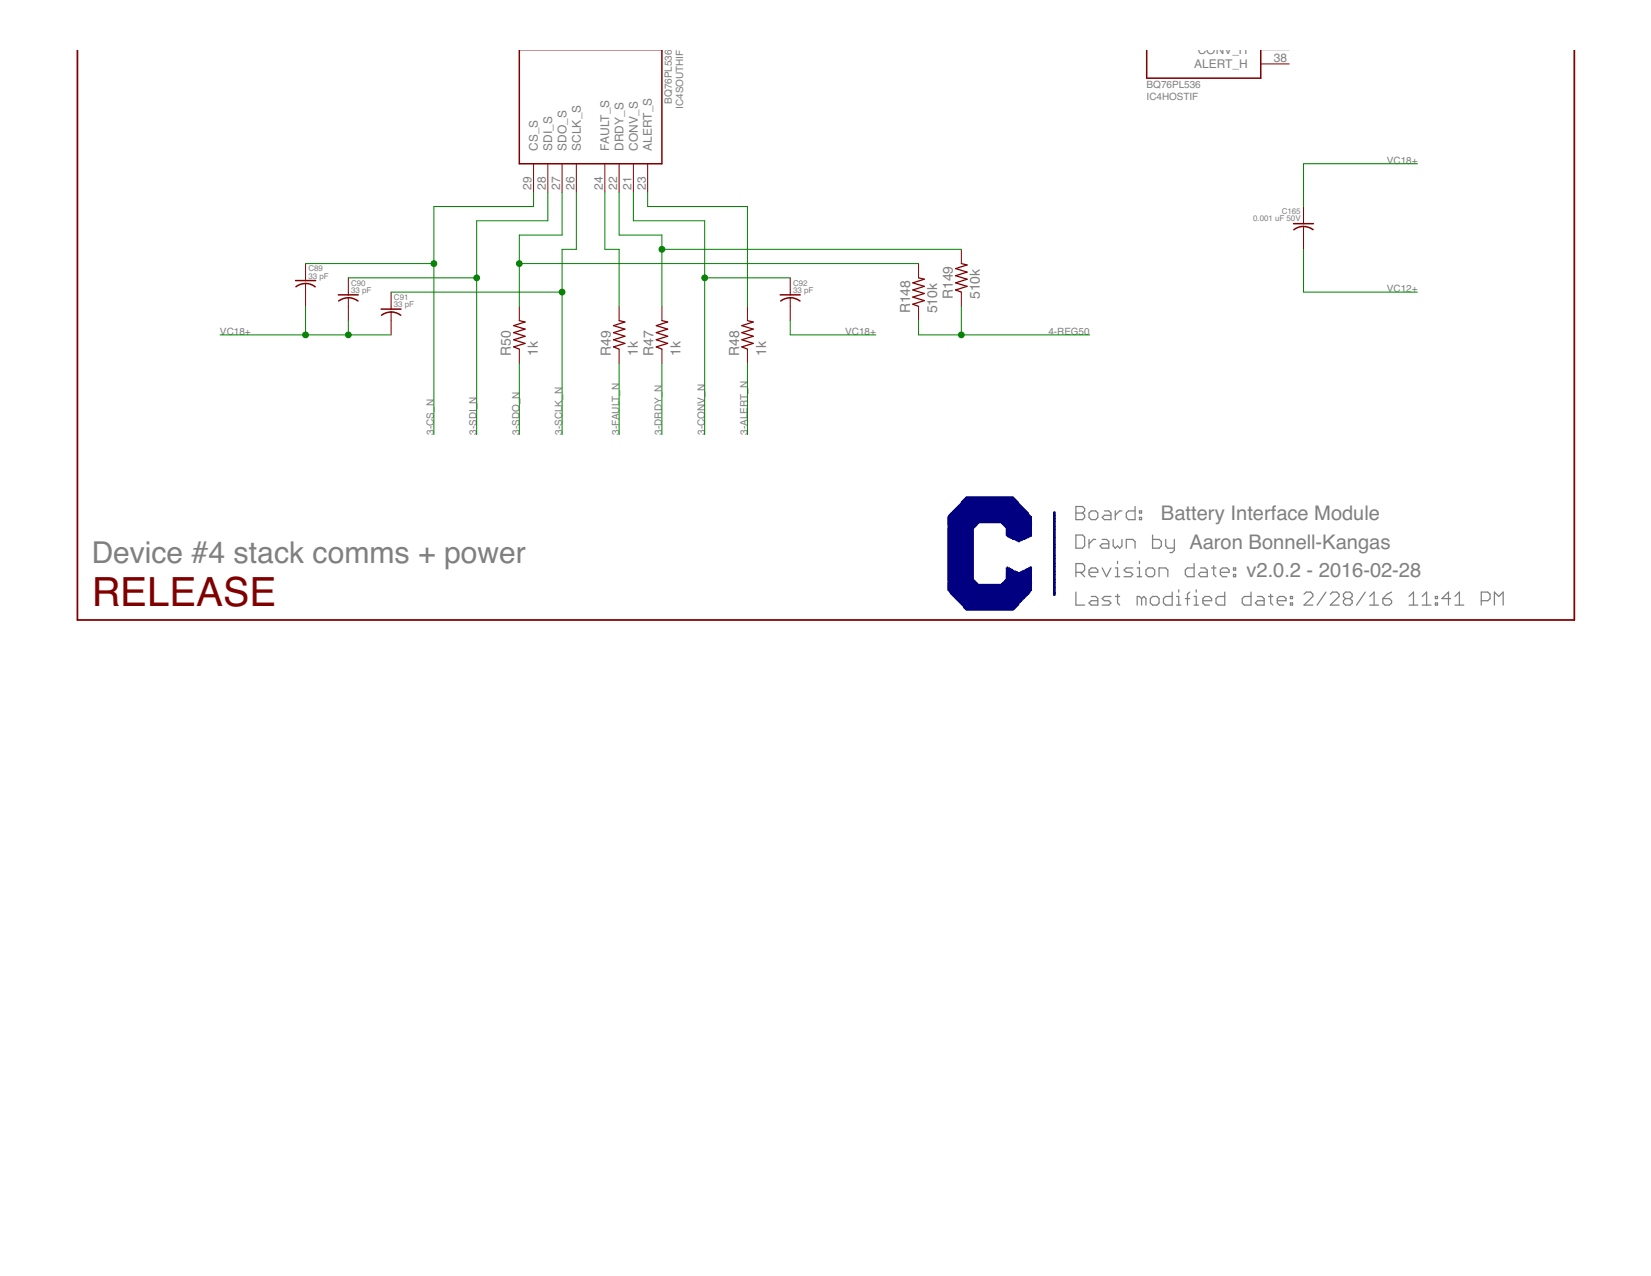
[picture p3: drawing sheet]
<svg xmlns="http://www.w3.org/2000/svg" width="279mm" height="216mm" viewBox="0 0 279 216" stroke-linecap="round" stroke-linejoin="round" font-family="sans-serif">
<g fill="#808080" stroke="#808080" stroke-width=".21">
<path d="M182.1 85.7v2.2z"/>
<path d="M182.1 85.7h1.1z"/>
<path d="M183.2 85.7l.4 .4z"/>
<path d="M183.6 86.1v.3z"/>
<path d="M183.6 86.4l-.4 .4z"/>
<path d="M183.2 86.8l.4 .4z"/>
<path d="M183.6 87.2v.3z"/>
<path d="M183.6 87.5l-.4 .4z"/>
<path d="M182.1 87.9h1.1z"/>
<path d="M182.1 86.8h1.1z"/>
<path d="M184.7 87.9h.7z"/>
<path d="M185.8 87.5l-.4 .4z"/>
<path d="M185.8 86.8v.7z"/>
<path d="M185.4 86.4l.4 .4z"/>
<path d="M184.7 86.4h.7z"/>
<path d="M184.3 86.8l.4-.4z"/>
<path d="M184.3 86.8v.7z"/>
<path d="M184.3 87.5l.4 .4z"/>
<path d="M186.9 86.4h.7z"/>
<path d="M187.6 86.4l.4 .4z"/>
<path d="M188 86.8v1.1z"/>
<path d="M186.9 87.9h1.1z"/>
<path d="M186.5 87.5l.4 .4z"/>
<path d="M186.5 87.5l.4-.3z"/>
<path d="M186.9 87.2h1.1z"/>
<path d="M188.7 86.4v1.5z"/>
<path d="M188.7 87.2l.8-.8z"/>
<path d="M189.5 86.4h.4z"/>
<path d="M192.1 85.7v2.2z"/>
<path d="M191 87.9h1.1z"/>
<path d="M190.6 87.5l.4 .4z"/>
<path d="M190.6 86.8v.7z"/>
<path d="M190.6 86.8l.4-.4z"/>
<path d="M191 86.4h1.1z"/>
<path d="M192.8 86.4h.4z"/>
<path d="M193.2 86.4v.4z"/>
<path d="M192.8 86.8h.4z"/>
<path d="M192.8 86.4v.4z"/>
<path d="M192.8 87.5h.4z"/>
<path d="M193.2 87.5v.4z"/>
<path d="M192.8 87.9h.4z"/>
<path d="M192.8 87.5v.4z"/>
<path d="M182.1 95.4v2.2z"/>
<path d="M182.1 95.4h1.1z"/>
<path d="M183.2 95.4l.4 .3z"/>
<path d="M183.6 95.7v.8z"/>
<path d="M183.6 96.5l-.4 .3z"/>
<path d="M182.1 96.8h1.1z"/>
<path d="M182.8 96.8l.8 .8z"/>
<path d="M184.7 97.6h.7z"/>
<path d="M184.3 97.2l.4 .4z"/>
<path d="M184.3 96.5v.7z"/>
<path d="M184.3 96.5l.4-.4z"/>
<path d="M184.7 96.1h.7z"/>
<path d="M185.4 96.1l.4 .4z"/>
<path d="M185.8 96.5v.3z"/>
<path d="M184.3 96.8h1.5z"/>
<path d="M186.5 96.1l.8 1.5z"/>
<path d="M188 96.1l-.7 1.5z"/>
<path d="M188.7 96.1h.4z"/>
<path d="M189.1 96.1v1.5z"/>
<path d="M188.7 97.6h.8z"/>
<path d="M189.1 95v.4z"/>
<path d="M190.2 97.6h1.1z"/>
<path d="M191.7 97.2l-.4 .4z"/>
<path d="M191.3 96.8l.4 .4z"/>
<path d="M190.6 96.8h.7z"/>
<path d="M190.2 96.5l.4 .3z"/>
<path d="M190.2 96.5l.4-.4z"/>
<path d="M190.6 96.1h1.1z"/>
<path d="M192.4 96.1h.4z"/>
<path d="M192.8 96.1v1.5z"/>
<path d="M192.4 97.6h.8z"/>
<path d="M192.8 95v.4z"/>
<path d="M194.3 97.6h.8z"/>
<path d="M195.4 97.2l-.3 .4z"/>
<path d="M195.4 96.5v.7z"/>
<path d="M195.1 96.1l.3 .4z"/>
<path d="M194.3 96.1h.8z"/>
<path d="M193.9 96.5l.4-.4z"/>
<path d="M193.9 96.5v.7z"/>
<path d="M193.9 97.2l.4 .4z"/>
<path d="M196.2 96.1v1.5z"/>
<path d="M196.2 96.1h1.1z"/>
<path d="M197.3 96.1l.3 .4z"/>
<path d="M197.6 96.5v1.1z"/>
<path d="M202.1 95.4v2.2z"/>
<path d="M201 97.6h1.1z"/>
<path d="M200.6 97.2l.4 .4z"/>
<path d="M200.6 96.5v.7z"/>
<path d="M200.6 96.5l.4-.4z"/>
<path d="M201 96.1h1.1z"/>
<path d="M203.2 96.1h.7z"/>
<path d="M203.9 96.1l.4 .4z"/>
<path d="M204.3 96.5v1.1z"/>
<path d="M203.2 97.6h1.1z"/>
<path d="M202.8 97.2l.4 .4z"/>
<path d="M202.8 97.2l.4-.4z"/>
<path d="M203.2 96.8h1.1z"/>
<path d="M205.4 95.7v1.5z"/>
<path d="M205.4 97.2l.4 .4z"/>
<path d="M205 96.1h.8z"/>
<path d="M206.9 97.6h.7z"/>
<path d="M206.5 97.2l.4 .4z"/>
<path d="M206.5 96.5v.7z"/>
<path d="M206.5 96.5l.4-.4z"/>
<path d="M206.9 96.1h.7z"/>
<path d="M207.6 96.1l.4 .4z"/>
<path d="M208 96.5v.3z"/>
<path d="M206.5 96.8h1.5z"/>
<path d="M208.7 96.1h.4z"/>
<path d="M209.1 96.1v.4z"/>
<path d="M208.7 96.5h.4z"/>
<path d="M208.7 96.1v.4z"/>
<path d="M208.7 97.2h.4z"/>
<path d="M209.1 97.2v.4z"/>
<path d="M208.7 97.6h.4z"/>
<path d="M208.7 97.2v.4z"/>
<path d="M182.1 100.2v2.2z"/>
<path d="M182.1 102.4h1.5z"/>
<path d="M184.7 100.9h.7z"/>
<path d="M185.4 100.9l.4 .4z"/>
<path d="M185.8 101.3v1.1z"/>
<path d="M184.7 102.4h1.1z"/>
<path d="M184.3 102l.4 .4z"/>
<path d="M184.7 101.6l-.4 .4z"/>
<path d="M184.7 101.6h1.1z"/>
<path d="M186.5 102.4h1.1z"/>
<path d="M188 102l-.4 .4z"/>
<path d="M187.6 101.6l.4 .4z"/>
<path d="M186.9 101.6h.7z"/>
<path d="M186.5 101.3l.4 .3z"/>
<path d="M186.5 101.3l.4-.4z"/>
<path d="M186.9 100.9h1.1z"/>
<path d="M189.1 100.5v1.5z"/>
<path d="M189.1 102l.4 .4z"/>
<path d="M188.7 100.9h.8z"/>
<path d="M192.4 100.9v1.5z"/>
<path d="M192.4 100.9h.4z"/>
<path d="M192.8 100.9l.4 .4z"/>
<path d="M193.2 101.3v1.1z"/>
<path d="M193.2 101.3l.4-.4z"/>
<path d="M193.6 100.9l.3 .4z"/>
<path d="M193.9 101.3v1.1z"/>
<path d="M195.1 102.4h.7z"/>
<path d="M195.8 102.4l.4-.4z"/>
<path d="M196.2 101.3v.7z"/>
<path d="M195.8 100.9l.4 .4z"/>
<path d="M195.1 100.9h.7z"/>
<path d="M194.7 101.3l.4-.4z"/>
<path d="M194.7 101.3v.7z"/>
<path d="M194.7 102l.4 .4z"/>
<path d="M198.4 100.2v2.2z"/>
<path d="M197.3 102.4h1.1z"/>
<path d="M196.9 102l.4 .4z"/>
<path d="M196.9 101.3v.7z"/>
<path d="M196.9 101.3l.4-.4z"/>
<path d="M197.3 100.9h1.1z"/>
<path d="M199.1 100.9h.4z"/>
<path d="M199.5 100.9v1.5z"/>
<path d="M199.1 102.4h.8z"/>
<path d="M199.5 99.8v.4z"/>
<path d="M201 100.5v1.9z"/>
<path d="M201 100.5l.3-.3z"/>
<path d="M200.6 101.3h.7z"/>
<path d="M202.1 100.9h.3z"/>
<path d="M202.4 100.9v1.5z"/>
<path d="M202.1 102.4h.7z"/>
<path d="M202.4 99.8v.4z"/>
<path d="M203.9 102.4h.8z"/>
<path d="M203.6 102l.3 .4z"/>
<path d="M203.6 101.3v.7z"/>
<path d="M203.6 101.3l.3-.4z"/>
<path d="M203.9 100.9h.8z"/>
<path d="M204.7 100.9l.3 .4z"/>
<path d="M205 101.3v.3z"/>
<path d="M203.6 101.6h1.4z"/>
<path d="M207.3 100.2v2.2z"/>
<path d="M206.1 102.4h1.2z"/>
<path d="M205.8 102l.3 .4z"/>
<path d="M205.8 101.3v.7z"/>
<path d="M205.8 101.3l.3-.4z"/>
<path d="M206.1 100.9h1.2z"/>
<path d="M211.7 100.2v2.2z"/>
<path d="M210.6 102.4h1.1z"/>
<path d="M210.2 102l.4 .4z"/>
<path d="M210.2 101.3v.7z"/>
<path d="M210.2 101.3l.4-.4z"/>
<path d="M210.6 100.9h1.1z"/>
<path d="M212.8 100.9h.8z"/>
<path d="M213.6 100.9l.3 .4z"/>
<path d="M213.9 101.3v1.1z"/>
<path d="M212.8 102.4h1.1z"/>
<path d="M212.4 102l.4 .4z"/>
<path d="M212.8 101.6l-.4 .4z"/>
<path d="M212.8 101.6h1.1z"/>
<path d="M215 100.5v1.5z"/>
<path d="M215 102l.4 .4z"/>
<path d="M214.7 100.9h.7z"/>
<path d="M216.5 102.4h.8z"/>
<path d="M216.2 102l.3 .4z"/>
<path d="M216.2 101.3v.7z"/>
<path d="M216.2 101.3l.3-.4z"/>
<path d="M216.5 100.9h.8z"/>
<path d="M217.3 100.9l.3 .4z"/>
<path d="M217.6 101.3v.3z"/>
<path d="M216.2 101.6h1.4z"/>
<path d="M218.4 100.9h.3z"/>
<path d="M218.7 100.9v.4z"/>
<path d="M218.4 101.3h.3z"/>
<path d="M218.4 100.9v.4z"/>
<path d="M218.4 102h.3z"/>
<path d="M218.7 102v.4z"/>
<path d="M218.4 102.4h.3z"/>
<path d="M218.4 102v.4z"/>
<path d="M220.7 102.4h1.5z"/>
<path d="M220.7 102.4l1.5-1.5z"/>
<path d="M222.2 100.5v.4z"/>
<path d="M221.8 100.2l.4 .3z"/>
<path d="M221.1 100.2h.7z"/>
<path d="M220.7 100.5l.4-.3z"/>
<path d="M224.4 100.2l-1.5 2.2z"/>
<path d="M225.1 102.4h1.5z"/>
<path d="M225.1 102.4l1.5-1.5z"/>
<path d="M226.6 100.5v.4z"/>
<path d="M226.2 100.2l.4 .3z"/>
<path d="M225.5 100.2h.7z"/>
<path d="M225.5 100.2l-.4 .3z"/>
<path d="M227.4 100.5l.3-.3z"/>
<path d="M227.7 100.2h.8z"/>
<path d="M228.5 100.2l.3 .3z"/>
<path d="M228.8 100.5v.4z"/>
<path d="M228.5 101.3l.3-.4z"/>
<path d="M228.5 101.3l.3 .3z"/>
<path d="M228.8 101.6v.4z"/>
<path d="M228.5 102.4l.3-.4z"/>
<path d="M227.7 102.4h.8z"/>
<path d="M227.4 102l.3 .4z"/>
<path d="M227.4 101.6v.4z"/>
<path d="M227.4 101.6l.3-.3z"/>
<path d="M227.4 100.9l.3 .4z"/>
<path d="M227.4 100.5v.4z"/>
<path d="M227.7 101.3h.8z"/>
<path d="M231.1 100.2l-1.5 2.2z"/>
<path d="M232.5 100.2l-.7 .7z"/>
<path d="M232.5 100.2v2.2z"/>
<path d="M231.8 102.4h1.5z"/>
<path d="M234.8 100.5l.7-.3z"/>
<path d="M234.8 100.5l-.8 .8z"/>
<path d="M234 101.3v.7z"/>
<path d="M234 102l.4 .4z"/>
<path d="M234.4 102.4h.7z"/>
<path d="M235.1 102.4l.4-.4z"/>
<path d="M235.5 101.6v.4z"/>
<path d="M235.1 101.3l.4 .3z"/>
<path d="M234 101.3h1.1z"/>
<path d="M239.2 100.2l-.7 .7z"/>
<path d="M239.2 100.2v2.2z"/>
<path d="M238.5 102.4h1.4z"/>
<path d="M241.4 100.2l-.7 .7z"/>
<path d="M241.4 100.2v2.2z"/>
<path d="M240.7 102.4h1.5z"/>
<path d="M242.9 100.9h.4z"/>
<path d="M243.3 100.9v.4z"/>
<path d="M242.9 101.3h.4z"/>
<path d="M242.9 100.9v.4z"/>
<path d="M242.9 102h.4z"/>
<path d="M243.3 102v.4z"/>
<path d="M242.9 102.4h.4z"/>
<path d="M242.9 102v.4z"/>
<path d="M245.1 100.2v2.2z"/>
<path d="M244 101.3l1.1-1.1z"/>
<path d="M244 101.3h1.5z"/>
<path d="M246.2 100.9l.8-.7z"/>
<path d="M247 100.2v2.2z"/>
<path d="M246.2 102.4h1.5z"/>
<path d="M250.7 100.2v2.2z"/>
<path d="M250.7 100.2h1.1z"/>
<path d="M251.8 100.2l.4 .3z"/>
<path d="M252.2 100.5v.8z"/>
<path d="M251.8 101.6l.4-.3z"/>
<path d="M250.7 101.6h1.1z"/>
<path d="M252.9 100.2v2.2z"/>
<path d="M252.9 100.2l.7 .7z"/>
<path d="M253.6 100.9l.8-.7z"/>
<path d="M254.4 100.2v2.2z"/>
<path d="M182.1 90.5v2.3z"/>
<path d="M182.1 92.8h1.1z"/>
<path d="M183.6 92.4l-.4 .4z"/>
<path d="M183.6 90.9v1.5z"/>
<path d="M183.2 90.5l.4 .4z"/>
<path d="M182.1 90.5h1.1z"/>
<path d="M184.3 91.3v1.5z"/>
<path d="M184.3 92l.7-.7z"/>
<path d="M185 91.3h.4z"/>
<path d="M186.5 91.3h.8z"/>
<path d="M187.3 91.3l.3 .3z"/>
<path d="M187.6 91.6v1.2z"/>
<path d="M186.5 92.8h1.1z"/>
<path d="M186.2 92.4l.3 .4z"/>
<path d="M186.2 92.4l.3-.4z"/>
<path d="M186.5 92h1.1z"/>
<path d="M188.4 91.3v1.1z"/>
<path d="M188.4 92.4l.3 .4z"/>
<path d="M189.1 92.4l-.4 .4z"/>
<path d="M189.1 92.4l.4 .4z"/>
<path d="M189.5 92.8l.4-.4z"/>
<path d="M189.9 91.3v1.1z"/>
<path d="M190.6 91.3v1.5z"/>
<path d="M190.6 91.3h1.1z"/>
<path d="M191.7 91.3l.4 .3z"/>
<path d="M192.1 91.6v1.2z"/>
<path d="M195.1 90.5v2.3z"/>
<path d="M195.1 92.8h1.1z"/>
<path d="M196.2 92.8l.3-.4z"/>
<path d="M196.5 91.6v.8z"/>
<path d="M196.2 91.3l.3 .3z"/>
<path d="M195.1 91.3h1.1z"/>
<path d="M197.3 91.3v1.1z"/>
<path d="M197.3 92.4l.3 .4z"/>
<path d="M197.6 92.8h1.1z"/>
<path d="M198.7 91.3v1.8z"/>
<path d="M198.7 93.1l-.3 .4z"/>
<path d="M198 93.5h.4z"/>
</g>
<g fill="#800000" stroke="#800000" stroke-width=".17">
<path d="M213.4 10.8h4.8z"/>
<path d="M107.2 27.7v4.8z"/>
<path d="M104.8 27.7v4.8z"/>
<path d="M102.4 27.7v4.8z"/>
<path d="M97.5 27.7v4.8z"/>
<path d="M95.1 27.7v4.8z"/>
<path d="M92.7 27.7v4.8z"/>
<path d="M90.3 27.7v4.8z"/>
<path d="M109.6 27.7v4.8z"/>
<path d="M51.7 48v1.4z"/>
<path d="M51.7 44.6v2.4z"/>
<path d="M51.7 49.4v2.4z"/>
<path d="M51.7 47v.5z"/>
<path d="M58.9 50.4v1.4z"/>
<path d="M58.9 47v2.4z"/>
<path d="M58.9 51.8v2.5z"/>
<path d="M58.9 49.4v.5z"/>
<path d="M66.2 52.8v1.5z"/>
<path d="M66.2 49.4v2.4z"/>
<path d="M66.2 54.3v2.4z"/>
<path d="M66.2 51.8v.5z"/>
<path d="M133.7 50.4v1.4z"/>
<path d="M133.7 47v2.4z"/>
<path d="M133.7 51.8v2.5z"/>
<path d="M133.7 49.4v.5z"/>
<path d="M220.6 38.3v1.5z"/>
<path d="M220.6 34.9v2.5z"/>
<path d="M220.6 39.8v2.4z"/>
<path d="M220.6 37.4v.4z"/>
<path d="M155.4 44.6v2.4z"/>
<path d="M155.4 51.8v2.5z"/>
<path d="M162.7 42.2v2.4z"/>
<path d="M162.7 49.4v2.4z"/>
<path d="M112 51.8v2.5z"/>
<path d="M112 59.1v2.4z"/>
<path d="M126.5 51.8v2.5z"/>
<path d="M126.5 59.1v2.4z"/>
<path d="M104.8 51.8v2.5z"/>
<path d="M104.8 59.1v2.4z"/>
<path d="M87.9 51.8v2.5z"/>
<path d="M87.9 59.1v2.4z"/>
</g>
<g fill="#800000" stroke="#800000" stroke-width=".25">
<path d="M194.1 13.2h19.3z"/>
<path d="M213.4 8.5v4.7z"/>
<path d="M194.1 8.5v4.7z"/>
<path d="M112 8.5v19.2z"/>
<path d="M87.9 27.7h24.1z"/>
<path d="M87.9 8.5v19.2z"/>
<path d="M50 47.5h1.7z"/>
<path d="M51.7 47.5h1.7z"/>
<path d="M57.3 49.9h1.6z"/>
<path d="M58.9 49.9h1.7z"/>
<path d="M64.5 52.3h1.7z"/>
<path d="M66.2 52.3h1.7z"/>
<path d="M132 49.9h1.7z"/>
<path d="M133.7 49.9h1.7z"/>
<path d="M220.6 37.8h1.7z"/>
<path d="M218.9 37.8h1.7z"/>
</g>
<path d="M222.2 38.9a2.65 2.65 0 0 0-3.3 0M50.1 48.5a2.65 2.65 0 0 1 3.2 0M57.3 50.9a2.69 2.69 0 0 1 3.3 0M64.6 53.3a2.69 2.69 0 0 1 3.2 0M132.1 50.9a2.69 2.69 0 0 1 3.3 0" fill="none" stroke="#800000" stroke-width=".25"/>
<g fill="#800000" stroke="#800000" stroke-width=".21">
<path d="M154.5 51.5l.9 .3z"/>
<path d="M154.5 51.5l1.9-.6z"/>
<path d="M154.5 50.3l1.9 .6z"/>
<path d="M154.5 50.3l1.9-.6z"/>
<path d="M154.5 49.1l1.9 .6z"/>
<path d="M154.5 49.1l1.9-.6z"/>
<path d="M154.5 47.9l1.9 .6z"/>
<path d="M154.5 47.9l1.9-.7z"/>
<path d="M155.4 47l1 .2z"/>
<path d="M161.7 49.1l1 .3z"/>
<path d="M161.7 49.1l2-.6z"/>
<path d="M161.7 47.9l2 .6z"/>
<path d="M161.7 47.9l2-.7z"/>
<path d="M161.7 46.7l2 .5z"/>
<path d="M161.7 46.7l2-.7z"/>
<path d="M161.7 45.4l2 .6z"/>
<path d="M161.7 45.4l2-.6z"/>
<path d="M162.7 44.6l1 .2z"/>
<path d="M111.1 58.7l.9 .4z"/>
<path d="M111.1 58.7l1.9-.6z"/>
<path d="M111.1 57.5l1.9 .6z"/>
<path d="M111.1 57.5l1.9-.6z"/>
<path d="M111.1 56.3l1.9 .6z"/>
<path d="M111.1 56.3l1.9-.6z"/>
<path d="M111.1 55.1l1.9 .6z"/>
<path d="M111.1 55.1l1.9-.6z"/>
<path d="M112 54.3l1 .2z"/>
<path d="M125.5 58.7l1 .4z"/>
<path d="M125.5 58.7l2-.6z"/>
<path d="M125.5 57.5l2 .6z"/>
<path d="M125.5 57.5l2-.6z"/>
<path d="M125.5 56.3l2 .6z"/>
<path d="M125.5 56.3l2-.6z"/>
<path d="M125.5 55.1l2 .6z"/>
<path d="M125.5 55.1l2-.6z"/>
<path d="M126.5 54.3l1 .2z"/>
<path d="M103.8 58.7l1 .4z"/>
<path d="M103.8 58.7l1.9-.6z"/>
<path d="M103.8 57.5l1.9 .6z"/>
<path d="M103.8 57.5l1.9-.6z"/>
<path d="M103.8 56.3l1.9 .6z"/>
<path d="M103.8 56.3l1.9-.6z"/>
<path d="M103.8 55.1l1.9 .6z"/>
<path d="M103.8 55.1l1.9-.6z"/>
<path d="M104.8 54.3l.9 .2z"/>
<path d="M86.9 58.7l1 .4z"/>
<path d="M86.9 58.7l2-.6z"/>
<path d="M86.9 57.5l2 .6z"/>
<path d="M86.9 57.5l2-.6z"/>
<path d="M86.9 56.3l2 .6z"/>
<path d="M86.9 56.3l2-.6z"/>
<path d="M86.9 55.1l2 .6z"/>
<path d="M86.9 55.1l2-.6z"/>
<path d="M87.9 54.3l1 .2z"/>
</g>
<g fill="#800000" stroke="#800000" stroke-width=".3">
<path d="M13.1 8.5v96.4z"/>
<path d="M13.1 104.9h253.3z"/>
<path d="M266.4 8.5v96.4z"/>
</g>
<g fill="#008000" stroke="#008000" stroke-width=".17">
<path d="M102.4 32.5v9.7z"/>
<path d="M102.4 42.2h2.4z"/>
<path d="M104.8 42.2v9.6z"/>
<path d="M97.5 32.5v9.7z"/>
<path d="M95.1 42.2h2.4z"/>
<path d="M95.1 42.2v7.2z"/>
<path d="M66.2 49.4h28.9z"/>
<path d="M95.1 49.4v24.1z"/>
<path d="M109.6 32.5v2.4z"/>
<path d="M109.6 34.9h16.9z"/>
<path d="M126.5 34.9v16.9z"/>
<path d="M107.2 32.5v4.9z"/>
<path d="M107.2 37.4h12.1z"/>
<path d="M119.3 37.4v9.6z"/>
<path d="M119.3 47h14.4z"/>
<path d="M119.3 47v26.5z"/>
<path d="M104.8 32.5v7.3z"/>
<path d="M104.8 39.8h7.2z"/>
<path d="M112 39.8v2.4z"/>
<path d="M112 42.2v9.6z"/>
<path d="M112 42.2h50.7z"/>
<path d="M95.1 32.5v7.3z"/>
<path d="M87.9 39.8h7.2z"/>
<path d="M87.9 39.8v4.8z"/>
<path d="M87.9 44.6v7.2z"/>
<path d="M87.9 44.6h67.5z"/>
<path d="M92.7 32.5v4.9z"/>
<path d="M80.7 37.4h12z"/>
<path d="M80.7 37.4v9.6z"/>
<path d="M58.9 47h21.8z"/>
<path d="M80.7 47v26.5z"/>
<path d="M90.3 32.5v2.4z"/>
<path d="M73.4 34.9h16.9z"/>
<path d="M73.4 34.9v9.7z"/>
<path d="M51.7 44.6h21.7z"/>
<path d="M73.4 44.6v28.9z"/>
<path d="M126.5 61.5v12z"/>
<path d="M112 61.5v12z"/>
<path d="M104.8 61.5v12z"/>
<path d="M87.9 61.5v12z"/>
<path d="M155.4 54.3v2.4z"/>
<path d="M155.4 56.7h7.3z"/>
<path d="M162.7 56.7h21.7z"/>
<path d="M162.7 51.8v4.9z"/>
<path d="M220.6 27.7v7.2z"/>
<path d="M220.6 27.7h19.3z"/>
<path d="M58.9 56.7h7.3z"/>
<path d="M51.7 56.7h7.2z"/>
<path d="M37.2 56.7h14.5z"/>
<path d="M51.7 51.8v4.9z"/>
<path d="M58.9 54.3v2.4z"/>
<path d="M133.7 54.3v2.4z"/>
<path d="M133.7 56.7h14.5z"/>
<path d="M220.6 42.2v7.2z"/>
<path d="M220.6 49.4h19.3z"/>
<circle cx="95.1" cy="49.4" r=".49"/>
<circle cx="119.3" cy="47" r=".49"/>
<circle cx="112" cy="42.2" r=".49"/>
<circle cx="87.9" cy="44.6" r=".49"/>
<circle cx="80.7" cy="47" r=".49"/>
<circle cx="73.4" cy="44.6" r=".49"/>
<circle cx="162.7" cy="56.7" r=".49"/>
<circle cx="51.7" cy="56.7" r=".49"/>
<circle cx="58.9" cy="56.7" r=".49"/>
</g>
<g fill="#000080" stroke="#000080" stroke-width=".17">
<path d="M163.5 103.1h8v.2h-8z"/>
<path d="M163.4 103h8.2v.1h-8.2z"/>
<path d="M163.2 102.9h8.6v.1h-8.6z"/>
<path d="M163.1 102.7h8.8v.2h-8.8z"/>
<path d="M163.1 102.6h8.9v.1h-8.9z"/>
<path d="M163 102.5h9.1v.1h-9.1z"/>
<path d="M162.8 102.3h9.5v.2h-9.5z"/>
<path d="M162.7 102.2h9.7v.1h-9.7z"/>
<path d="M162.6 102.1h9.8v.1h-9.8z"/>
<path d="M162.4 101.9h10.2v.2h-10.2z"/>
<path d="M162.3 101.8h10.4v.1h-10.4z"/>
<path d="M162.2 101.7h10.6v.1h-10.6z"/>
<path d="M162 101.5h11v.2h-11z"/>
<path d="M161.9 101.4h11.2v.1h-11.2z"/>
<path d="M161.8 101.3h11.4v.1h-11.4z"/>
<path d="M161.6 101.1h11.8v.2h-11.8z"/>
<path d="M161.5 101h12v.1h-12z"/>
<path d="M161.4 100.9h12.2v.1h-12.2z"/>
<path d="M161.2 100.7h12.6v.2h-12.6z"/>
<path d="M161.1 100.6h12.8v.1h-12.8z"/>
<path d="M178.3 100.6h.3v.1h-.3z"/>
<path d="M161 100.5h13v.1h-13z"/>
<path d="M178.3 100.5h.3v.1h-.3z"/>
<path d="M160.8 100.3h13.4v.2h-13.4z"/>
<path d="M178.3 100.3h.3v.2h-.3z"/>
<path d="M160.8 100.2h13.5v.1h-13.5z"/>
<path d="M178.3 100.2h.3v.1h-.3z"/>
<path d="M160.7 100.1h13.6v.1h-13.6z"/>
<path d="M178.3 100.1h.3v.1h-.3z"/>
<path d="M160.6 99.9h13.8v.2h-13.8z"/>
<path d="M178.3 99.9h.3v.2h-.3z"/>
<path d="M160.4 99.8h14.2v.1h-14.2z"/>
<path d="M178.3 99.8h.3v.1h-.3z"/>
<path d="M160.4 99.7h14.2v.1h-14.2z"/>
<path d="M178.3 99.7h.3v.1h-.3z"/>
<path d="M160.4 99.5h14.2v.2h-14.2z"/>
<path d="M178.3 99.5h.3v.2h-.3z"/>
<path d="M160.4 99.4h14.2v.1h-14.2z"/>
<path d="M178.3 99.4h.3v.1h-.3z"/>
<path d="M160.4 99.3h14.2v.1h-14.2z"/>
<path d="M178.3 99.3h.3v.1h-.3z"/>
<path d="M160.4 99.1h14.2v.2h-14.2z"/>
<path d="M178.3 99.1h.3v.2h-.3z"/>
<path d="M160.4 99h14.2v.1h-14.2z"/>
<path d="M178.3 99h.3v.1h-.3z"/>
<path d="M160.4 98.9h14.2v.1h-14.2z"/>
<path d="M178.3 98.9h.3v.1h-.3z"/>
<path d="M160.4 98.7h5.1v.2h-5.1z"/>
<path d="M169.5 98.7h5.1v.2h-5.1z"/>
<path d="M178.3 98.7h.3v.2h-.3z"/>
<path d="M160.4 98.6h5v.1h-5z"/>
<path d="M169.6 98.6h5v.1h-5z"/>
<path d="M178.3 98.6h.3v.1h-.3z"/>
<path d="M160.4 98.5h4.8v.1h-4.8z"/>
<path d="M169.8 98.5h4.8v.1h-4.8z"/>
<path d="M178.3 98.5h.3v.1h-.3z"/>
<path d="M160.4 98.3h4.7v.2h-4.7z"/>
<path d="M169.9 98.3h4.7v.2h-4.7z"/>
<path d="M178.3 98.3h.3v.2h-.3z"/>
<path d="M160.4 98.2h4.6v.1h-4.6z"/>
<path d="M170 98.2h4.6v.1h-4.6z"/>
<path d="M178.3 98.2h.3v.1h-.3z"/>
<path d="M160.4 98.1h4.4v.1h-4.4z"/>
<path d="M170.2 98.1h4.4v.1h-4.4z"/>
<path d="M178.3 98.1h.3v.1h-.3z"/>
<path d="M160.4 97.9h4.3v.2h-4.3z"/>
<path d="M170.3 97.9h4.3v.2h-4.3z"/>
<path d="M178.3 97.9h.3v.2h-.3z"/>
<path d="M160.4 97.8h4.3v.1h-4.3z"/>
<path d="M170.3 97.8h4.3v.1h-4.3z"/>
<path d="M178.3 97.8h.3v.1h-.3z"/>
<path d="M160.4 97.7h4.3v.1h-4.3z"/>
<path d="M170.3 97.7h4.3v.1h-4.3z"/>
<path d="M178.3 97.7h.3v.1h-.3z"/>
<path d="M160.4 97.5h4.3v.2h-4.3z"/>
<path d="M170.3 97.5h4.3v.2h-4.3z"/>
<path d="M178.3 97.5h.3v.2h-.3z"/>
<path d="M160.4 97.4h4.3v.1h-4.3z"/>
<path d="M170.3 97.4h4.3v.1h-4.3z"/>
<path d="M178.3 97.4h.3v.1h-.3z"/>
<path d="M160.4 97.3h4.3v.1h-4.3z"/>
<path d="M170.3 97.3h4.3v.1h-4.3z"/>
<path d="M178.3 97.3h.3v.1h-.3z"/>
<path d="M160.4 97.1h4.3v.2h-4.3z"/>
<path d="M170.3 97.1h4.3v.2h-4.3z"/>
<path d="M178.3 97.1h.3v.2h-.3z"/>
<path d="M160.4 97h4.3v.1h-4.3z"/>
<path d="M170.3 97h4.3v.1h-4.3z"/>
<path d="M178.3 97h.3v.1h-.3z"/>
<path d="M160.4 96.9h4.3v.1h-4.3z"/>
<path d="M170.3 96.9h4.3v.1h-4.3z"/>
<path d="M178.3 96.9h.3v.1h-.3z"/>
<path d="M160.4 96.7h4.3v.2h-4.3z"/>
<path d="M170.3 96.7h1.9v.2h-1.9z"/>
<path d="M172.7 96.7h1.9v.2h-1.9z"/>
<path d="M178.3 96.7h.3v.2h-.3z"/>
<path d="M160.4 96.6h4.3v.1h-4.3z"/>
<path d="M170.3 96.6h1.6v.1h-1.6z"/>
<path d="M173 96.6h1.6v.1h-1.6z"/>
<path d="M178.3 96.6h.3v.1h-.3z"/>
<path d="M160.4 96.5h4.3v.1h-4.3z"/>
<path d="M170.3 96.5h1.2v.1h-1.2z"/>
<path d="M173.2 96.5h1.4v.1h-1.4z"/>
<path d="M178.3 96.5h.3v.1h-.3z"/>
<path d="M160.4 96.3h4.3v.2h-4.3z"/>
<path d="M170.3 96.3h1.1v.2h-1.1z"/>
<path d="M173.5 96.3h1.1v.2h-1.1z"/>
<path d="M178.3 96.3h.3v.2h-.3z"/>
<path d="M160.4 96.2h4.3v.1h-4.3z"/>
<path d="M170.3 96.2h.8v.1h-.8z"/>
<path d="M173.8 96.2h.8v.1h-.8z"/>
<path d="M178.3 96.2h.3v.1h-.3z"/>
<path d="M160.4 96.1h4.3v.1h-4.3z"/>
<path d="M170.3 96.1h.5v.1h-.5z"/>
<path d="M174 96.1h.6v.1h-.6z"/>
<path d="M178.3 96.1h.3v.1h-.3z"/>
<path d="M160.4 95.9h4.3v.2h-4.3z"/>
<path d="M170.4 95.9h.2v.2h-.2z"/>
<path d="M174.3 95.9h.3v.2h-.3z"/>
<path d="M178.3 95.9h.3v.2h-.3z"/>
<path d="M160.4 95.8h4.3v.1h-4.3z"/>
<path d="M178.3 95.8h.3v.1h-.3z"/>
<path d="M160.4 95.7h4.3v.1h-4.3z"/>
<path d="M178.3 95.7h.3v.1h-.3z"/>
<path d="M160.4 95.5h4.3v.2h-4.3z"/>
<path d="M178.3 95.5h.3v.2h-.3z"/>
<path d="M160.4 95.4h4.3v.1h-4.3z"/>
<path d="M178.3 95.4h.3v.1h-.3z"/>
<path d="M160.4 95.3h4.3v.1h-4.3z"/>
<path d="M178.3 95.3h.3v.1h-.3z"/>
<path d="M160.4 95.1h4.3v.2h-4.3z"/>
<path d="M178.3 95.1h.3v.2h-.3z"/>
<path d="M160.4 95h4.3v.1h-4.3z"/>
<path d="M178.3 95h.3v.1h-.3z"/>
<path d="M160.4 94.9h4.3v.1h-4.3z"/>
<path d="M178.3 94.9h.3v.1h-.3z"/>
<path d="M160.4 94.7h4.3v.2h-4.3z"/>
<path d="M178.3 94.7h.3v.2h-.3z"/>
<path d="M160.4 94.6h4.3v.1h-4.3z"/>
<path d="M178.3 94.6h.3v.1h-.3z"/>
<path d="M160.4 94.5h4.3v.1h-4.3z"/>
<path d="M178.3 94.5h.3v.1h-.3z"/>
<path d="M160.4 94.3h4.3v.2h-4.3z"/>
<path d="M178.3 94.3h.3v.2h-.3z"/>
<path d="M160.4 94.2h4.3v.1h-4.3z"/>
<path d="M178.3 94.2h.3v.1h-.3z"/>
<path d="M160.4 94.1h4.3v.1h-4.3z"/>
<path d="M178.3 94.1h.3v.1h-.3z"/>
<path d="M160.4 93.9h4.3v.2h-4.3z"/>
<path d="M178.3 93.9h.3v.2h-.3z"/>
<path d="M160.4 93.8h4.3v.1h-4.3z"/>
<path d="M178.3 93.8h.3v.1h-.3z"/>
<path d="M160.4 93.7h4.3v.1h-4.3z"/>
<path d="M178.3 93.7h.3v.1h-.3z"/>
<path d="M160.4 93.5h4.3v.2h-4.3z"/>
<path d="M178.3 93.5h.3v.2h-.3z"/>
<path d="M160.4 93.4h4.3v.1h-4.3z"/>
<path d="M178.3 93.4h.3v.1h-.3z"/>
<path d="M160.4 93.3h4.3v.1h-4.3z"/>
<path d="M178.3 93.3h.3v.1h-.3z"/>
<path d="M160.4 93.1h4.3v.2h-4.3z"/>
<path d="M178.3 93.1h.3v.2h-.3z"/>
<path d="M160.4 93h4.3v.1h-4.3z"/>
<path d="M178.3 93h.3v.1h-.3z"/>
<path d="M160.4 92.9h4.3v.1h-4.3z"/>
<path d="M178.3 92.9h.3v.1h-.3z"/>
<path d="M160.4 92.7h4.3v.2h-4.3z"/>
<path d="M178.3 92.7h.3v.2h-.3z"/>
<path d="M160.4 92.6h4.3v.1h-4.3z"/>
<path d="M178.3 92.6h.3v.1h-.3z"/>
<path d="M160.4 92.5h4.3v.1h-4.3z"/>
<path d="M178.3 92.5h.3v.1h-.3z"/>
<path d="M160.4 92.3h4.3v.2h-4.3z"/>
<path d="M178.3 92.3h.3v.2h-.3z"/>
<path d="M160.4 92.2h4.3v.1h-4.3z"/>
<path d="M178.3 92.2h.3v.1h-.3z"/>
<path d="M160.4 92.1h4.3v.1h-4.3z"/>
<path d="M178.3 92.1h.3v.1h-.3z"/>
<path d="M160.4 91.9h4.3v.2h-4.3z"/>
<path d="M178.3 91.9h.3v.2h-.3z"/>
<path d="M160.4 91.8h4.3v.1h-4.3z"/>
<path d="M178.3 91.8h.3v.1h-.3z"/>
<path d="M160.4 91.7h4.3v.1h-4.3z"/>
<path d="M178.3 91.7h.3v.1h-.3z"/>
<path d="M160.4 91.5h4.3v.2h-4.3z"/>
<path d="M172.3 91.5h.3v.2h-.3z"/>
<path d="M178.3 91.5h.3v.2h-.3z"/>
<path d="M160.4 91.4h4.3v.1h-4.3z"/>
<path d="M172 91.4h.8v.1h-.8z"/>
<path d="M178.3 91.4h.3v.1h-.3z"/>
<path d="M160.4 91.3h4.3v.1h-4.3z"/>
<path d="M171.8 91.3h1.3v.1h-1.3z"/>
<path d="M178.3 91.3h.3v.1h-.3z"/>
<path d="M160.4 91.1h4.3v.2h-4.3z"/>
<path d="M171.4 91.1h2.1v.2h-2.1z"/>
<path d="M178.3 91.1h.3v.2h-.3z"/>
<path d="M160.4 91h4.3v.1h-4.3z"/>
<path d="M171.1 91h2.7v.1h-2.7z"/>
<path d="M178.3 91h.3v.1h-.3z"/>
<path d="M160.4 90.9h4.3v.1h-4.3z"/>
<path d="M170.8 90.9h3.2v.1h-3.2z"/>
<path d="M178.3 90.9h.3v.1h-.3z"/>
<path d="M160.4 90.7h4.3v.2h-4.3z"/>
<path d="M170.6 90.7h3.7v.2h-3.7z"/>
<path d="M178.3 90.7h.3v.2h-.3z"/>
<path d="M160.4 90.6h4.3v.1h-4.3z"/>
<path d="M170.4 90.6h4.2v.1h-4.2z"/>
<path d="M178.3 90.6h.3v.1h-.3z"/>
<path d="M160.4 90.5h4.3v.1h-4.3z"/>
<path d="M170.3 90.5h4.3v.1h-4.3z"/>
<path d="M178.3 90.5h.3v.1h-.3z"/>
<path d="M160.4 90.3h4.3v.2h-4.3z"/>
<path d="M170.3 90.3h4.3v.2h-4.3z"/>
<path d="M178.3 90.3h.3v.2h-.3z"/>
<path d="M160.4 90.2h4.3v.1h-4.3z"/>
<path d="M170.3 90.2h4.3v.1h-4.3z"/>
<path d="M178.3 90.2h.3v.1h-.3z"/>
<path d="M160.4 90.1h4.3v.1h-4.3z"/>
<path d="M170.3 90.1h4.3v.1h-4.3z"/>
<path d="M178.3 90.1h.3v.1h-.3z"/>
<path d="M160.4 89.9h4.3v.2h-4.3z"/>
<path d="M170.3 89.9h4.3v.2h-4.3z"/>
<path d="M178.3 89.9h.3v.2h-.3z"/>
<path d="M160.4 89.8h4.3v.1h-4.3z"/>
<path d="M170.3 89.8h4.3v.1h-4.3z"/>
<path d="M178.3 89.8h.3v.1h-.3z"/>
<path d="M160.4 89.7h4.3v.1h-4.3z"/>
<path d="M170.3 89.7h4.3v.1h-4.3z"/>
<path d="M178.3 89.7h.3v.1h-.3z"/>
<path d="M160.4 89.5h4.3v.2h-4.3z"/>
<path d="M170.3 89.5h4.3v.2h-4.3z"/>
<path d="M178.3 89.5h.3v.2h-.3z"/>
<path d="M160.4 89.4h4.3v.1h-4.3z"/>
<path d="M170.3 89.4h4.3v.1h-4.3z"/>
<path d="M178.3 89.4h.3v.1h-.3z"/>
<path d="M160.4 89.3h4.4v.1h-4.4z"/>
<path d="M170.3 89.3h4.3v.1h-4.3z"/>
<path d="M178.3 89.3h.3v.1h-.3z"/>
<path d="M160.4 89.1h4.6v.2h-4.6z"/>
<path d="M170.2 89.1h4.4v.2h-4.4z"/>
<path d="M178.3 89.1h.3v.2h-.3z"/>
<path d="M160.4 89h4.7v.1h-4.7z"/>
<path d="M170 89h4.6v.1h-4.6z"/>
<path d="M178.3 89h.3v.1h-.3z"/>
<path d="M160.4 88.9h4.8v.1h-4.8z"/>
<path d="M169.9 88.9h4.7v.1h-4.7z"/>
<path d="M178.3 88.9h.3v.1h-.3z"/>
<path d="M160.4 88.7h5v.2h-5z"/>
<path d="M169.8 88.7h4.8v.2h-4.8z"/>
<path d="M178.3 88.7h.3v.2h-.3z"/>
<path d="M160.4 88.6h5v.1h-5z"/>
<path d="M169.6 88.6h5v.1h-5z"/>
<path d="M178.3 88.6h.3v.1h-.3z"/>
<path d="M160.4 88.5h5.2v.1h-5.2z"/>
<path d="M169.5 88.5h5.1v.1h-5.1z"/>
<path d="M178.3 88.5h.3v.1h-.3z"/>
<path d="M160.4 88.3h14.2v.2h-14.2z"/>
<path d="M178.3 88.3h.3v.2h-.3z"/>
<path d="M160.4 88.2h14.2v.1h-14.2z"/>
<path d="M178.3 88.2h.3v.1h-.3z"/>
<path d="M160.4 88.1h14.2v.1h-14.2z"/>
<path d="M178.3 88.1h.3v.1h-.3z"/>
<path d="M160.4 87.9h14.2v.2h-14.2z"/>
<path d="M178.3 87.9h.3v.2h-.3z"/>
<path d="M160.4 87.8h14.2v.1h-14.2z"/>
<path d="M178.3 87.8h.3v.1h-.3z"/>
<path d="M160.4 87.7h14.2v.1h-14.2z"/>
<path d="M178.3 87.7h.3v.1h-.3z"/>
<path d="M160.4 87.5h14.2v.2h-14.2z"/>
<path d="M178.3 87.5h.3v.2h-.3z"/>
<path d="M160.4 87.4h14.2v.1h-14.2z"/>
<path d="M178.3 87.4h.3v.1h-.3z"/>
<path d="M160.6 87.3h13.8v.1h-13.8z"/>
<path d="M178.3 87.3h.3v.1h-.3z"/>
<path d="M160.6 87.1h13.7v.2h-13.7z"/>
<path d="M178.3 87.1h.3v.2h-.3z"/>
<path d="M160.7 87h13.5v.1h-13.5z"/>
<path d="M178.3 87h.3v.1h-.3z"/>
<path d="M160.8 86.9h13.2v.1h-13.2z"/>
<path d="M178.3 86.9h.3v.1h-.3z"/>
<path d="M161 86.7h13v.2h-13z"/>
<path d="M178.3 86.7h.3v.2h-.3z"/>
<path d="M161.1 86.6h12.8v.1h-12.8z"/>
<path d="M178.3 86.6h.3v.1h-.3z"/>
<path d="M161.2 86.5h12.6v.1h-12.6z"/>
<path d="M161.4 86.3h12.2v.2h-12.2z"/>
<path d="M161.5 86.2h12v.1h-12z"/>
<path d="M161.6 86.1h11.8v.1h-11.8z"/>
<path d="M161.8 85.9h11.4v.2h-11.4z"/>
<path d="M161.9 85.8h11.2v.1h-11.2z"/>
<path d="M162 85.7h11v.1h-11z"/>
<path d="M162.2 85.5h10.6v.2h-10.6z"/>
<path d="M162.3 85.4h10.4v.1h-10.4z"/>
<path d="M162.4 85.3h10.2v.1h-10.2z"/>
<path d="M162.6 85.1h9.8v.2h-9.8z"/>
<path d="M162.7 85h9.6v.1h-9.6z"/>
<path d="M162.7 84.9h9.6v.1h-9.6z"/>
<path d="M162.8 84.7h9.3v.2h-9.3z"/>
<path d="M163 84.6h9v.1h-9z"/>
<path d="M163.1 84.5h8.8v.1h-8.8z"/>
<path d="M163.2 84.3h8.6v.2h-8.6z"/>
<path d="M163.4 84.2h8.2v.1h-8.2z"/>
<path d="M163.5 84.1h8v.1h-8z"/>
</g>
<text font-size="6.8" fill="#800000" x="15.5" y="102.5">RELEASE</text>
<text font-size="5.1" fill="#808080" x="15.5" y="95.3">Device #4 stack comms + power</text>
<g font-size="3.4" fill="#808080">
<text x="196.5" y="88">Battery Interface Module</text>
<text x="201.3" y="92.8">Aaron Bonnell-Kangas</text>
<text x="210.9" y="97.7">v2.0.2 - 2016-02-28</text>
</g>
<g font-size="2.4" fill="#808080">
<text x="154" y="53" transform="rotate(-90 154 53)">R148</text>
<text x="158.6" y="53" transform="rotate(-90 158.6 53)">510k</text>
<text x="161.3" y="50.6" transform="rotate(-90 161.3 50.6)">R149</text>
<text x="165.8" y="50.6" transform="rotate(-90 165.8 50.6)">510k</text>
<text x="86.5" y="60.3" transform="rotate(-90 86.5 60.3)">R50</text>
<text x="91" y="60.3" transform="rotate(-90 91 60.3)">1k</text>
<text x="103.4" y="60.3" transform="rotate(-90 103.4 60.3)">R49</text>
<text x="107.9" y="60.3" transform="rotate(-90 107.9 60.3)">1k</text>
<text x="110.6" y="60.3" transform="rotate(-90 110.6 60.3)">R47</text>
<text x="115.2" y="60.3" transform="rotate(-90 115.2 60.3)">1k</text>
<text x="125.1" y="60.3" transform="rotate(-90 125.1 60.3)">R48</text>
<text x="129.6" y="60.3" transform="rotate(-90 129.6 60.3)">1k</text>
</g>
<g font-size="2" fill="#808080">
<text x="202.1" y="11.5">ALERT_H</text>
<text x="202.7" y="9.1">CONV_H</text>
<text x="215.6" y="10.5">38</text>
<text x="91" y="25.5" transform="rotate(-90 91 25.5)">CS_S</text>
<text x="93.4" y="25.5" transform="rotate(-90 93.4 25.5)">SDI_S</text>
<text x="95.9" y="25.5" transform="rotate(-90 95.9 25.5)">SDO_S</text>
<text x="98.3" y="25.5" transform="rotate(-90 98.3 25.5)">SCLK_S</text>
<text x="103.1" y="25.5" transform="rotate(-90 103.1 25.5)">FAULT_S</text>
<text x="105.5" y="25.5" transform="rotate(-90 105.5 25.5)">DRDY_S</text>
<text x="107.9" y="25.5" transform="rotate(-90 107.9 25.5)">CONV_S</text>
<text x="110.3" y="25.5" transform="rotate(-90 110.3 25.5)">ALERT_S</text>
<text x="90" y="32.2" transform="rotate(-90 90 32.2)">29</text>
<text x="92.4" y="32.2" transform="rotate(-90 92.4 32.2)">28</text>
<text x="94.8" y="32.2" transform="rotate(-90 94.8 32.2)">27</text>
<text x="97.2" y="32.2" transform="rotate(-90 97.2 32.2)">26</text>
<text x="102" y="32.2" transform="rotate(-90 102 32.2)">24</text>
<text x="104.4" y="32.2" transform="rotate(-90 104.4 32.2)">22</text>
<text x="106.9" y="32.2" transform="rotate(-90 106.9 32.2)">21</text>
<text x="109.3" y="32.2" transform="rotate(-90 109.3 32.2)">23</text>
</g>
<g font-size="1.7" fill="#808080">
<text x="113.7" y="17.6" transform="rotate(-90 113.7 17.6)">BQ76PL536</text>
<text x="194" y="14.9">BQ76PL536</text>
<text x="194" y="16.9">IC4HOSTIF</text>
<text x="115.6" y="18.4" transform="rotate(-90 115.6 18.4)">IC4SOUTHIF</text>
<text x="234.7" y="27.7">VC18+</text>
<text x="234.7" y="49.4">VC12+</text>
<text x="37.2" y="56.7">VC18+</text>
<text x="143" y="56.7">VC18+</text>
<text x="177.4" y="56.7">4-REG50</text>
<text x="73.4" y="73.5" transform="rotate(-90 73.4 73.5)">3-CS_N</text>
<text x="80.7" y="73.5" transform="rotate(-90 80.7 73.5)">3-SDI_N</text>
<text x="87.9" y="73.5" transform="rotate(-90 87.9 73.5)">3-SDO_N</text>
<text x="95.1" y="73.5" transform="rotate(-90 95.1 73.5)">3-SCLK_N</text>
<text x="104.8" y="73.5" transform="rotate(-90 104.8 73.5)">3-FAULT_N</text>
<text x="112" y="73.5" transform="rotate(-90 112 73.5)">3-DRDY_N</text>
<text x="119.3" y="73.5" transform="rotate(-90 119.3 73.5)">3-CONV_N</text>
<text x="126.5" y="73.5" transform="rotate(-90 126.5 73.5)">3-ALERT_N</text>
</g>
<g font-size="1.4" fill="#808080">
<text x="212.1" y="37.5">0.001 uF 50V</text>
<text x="216.9" y="36.3">C165</text>
<text x="52.2" y="47.1">33 pF</text>
<text x="52.2" y="45.9">C89</text>
<text x="59.4" y="49.5">33 pF</text>
<text x="59.4" y="48.3">C90</text>
<text x="66.7" y="52">33 pF</text>
<text x="66.7" y="50.7">C91</text>
<text x="134.2" y="49.5">33 pF</text>
<text x="134.2" y="48.3">C92</text>
</g>
</svg>
